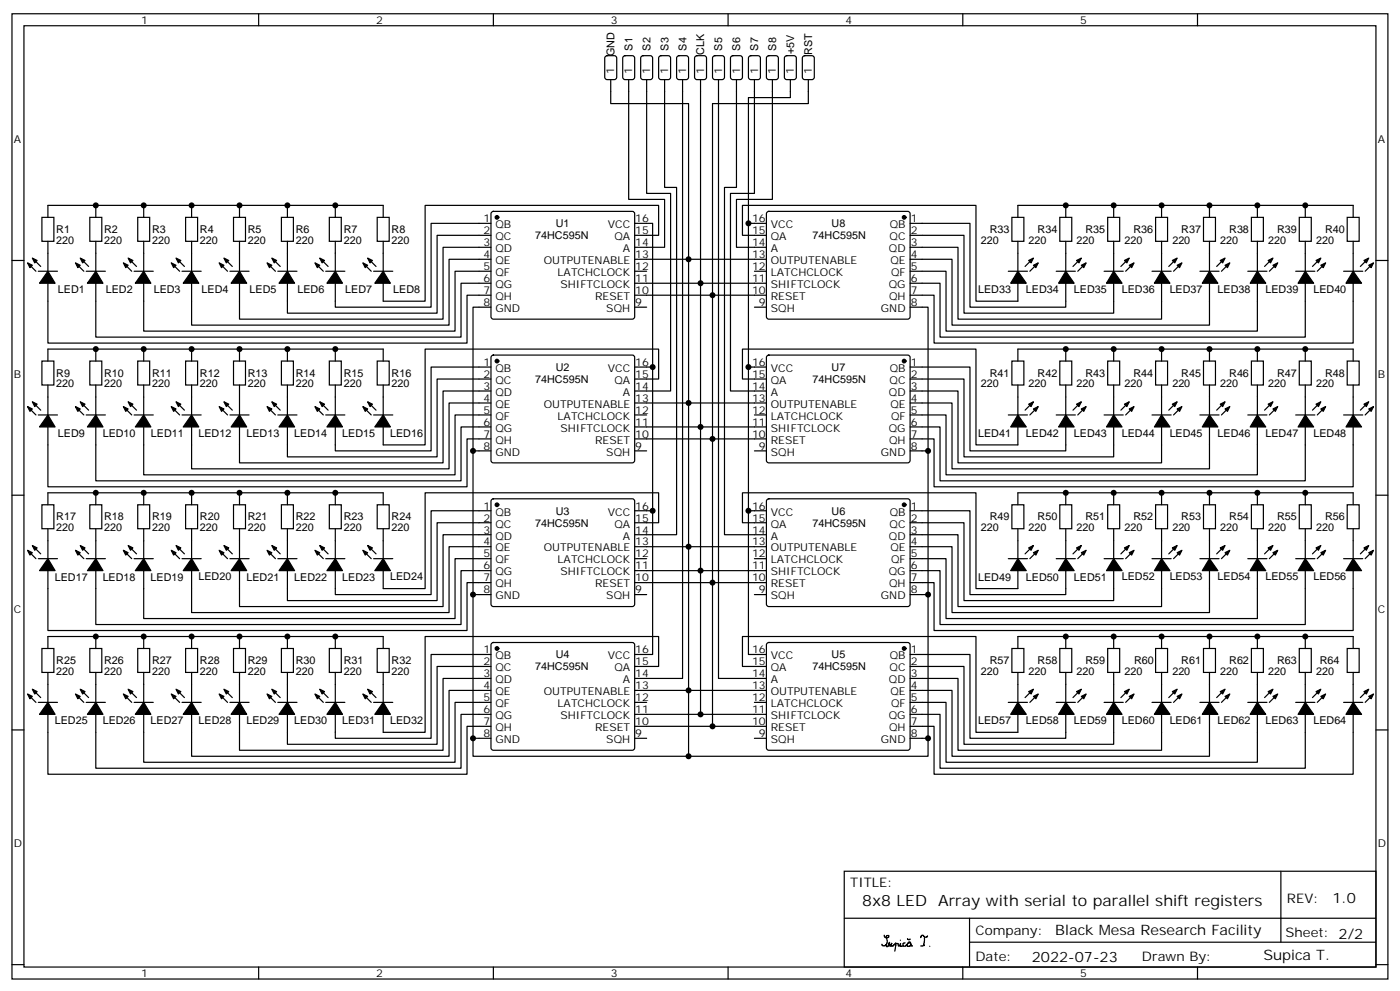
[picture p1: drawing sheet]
<svg xmlns="http://www.w3.org/2000/svg" width="412mm" height="292mm" viewBox="0 0 412 292" stroke-linecap="round" stroke-linejoin="round" font-family="sans-serif">
<g fill="none" stroke="#000" stroke-width=".35">
<path d="M3.5 4.1h405.4v284.3h-405.4zM7.1 7.6h398.2v277.3h-398.2zM76.2 4.1v3.5M145.3 4.1v3.5M178.4 16.6l.5-.2h2.1l.6 .4 .1 6-.5 .6-2.3 .1-.7-.5v-5.9zM183.7 16.6l.4-.2h2.2l.6 .4 .1 6-.5 .6-2.4 .1-.6-.5-.1-5.9zM189 16.6l.4-.2h2.2l.6 .4 .1 6-.5 .6-2.4 .1-.6-.5-.1-5.9zM194.3 16.6l.4-.2h2.1l.7 .4 .1 6-.5 .6-2.4 .1-.6-.5-.1-5.9zM199.6 16.6l.4-.2h2.1l.7 .4v6l-.4 .6-2.4 .1-.6-.5-.1-5.9zM204.8 16.6l.5-.2h2.1l.7 .4v6l-.4 .6-2.4 .1-.6-.5-.1-5.9zM210.1 16.6l.5-.2h2.1l.7 .4v6l-.4 .6-2.4 .1-.6-.5-.1-5.9zM214.5 4.1v3.5"/>
<path d="M215.4 16.6l.5-.2h2.1l.7 .4v6l-.4 .6-2.4 .1-.7-.5v-5.9zM220.7 16.6l.5-.2h2.1l.7 .4v6l-.4 .6-2.4 .1-.7-.5v-5.9zM226 16.6l.5-.2h2.1l.7 .4v6l-.5 .6-2.3 .1-.7-.5v-5.9zM231.3 16.6l.5-.2h2.1l.6 .4 .1 6-.5 .6-2.3 .1-.7-.5v-5.9zM236.6 16.6l.5-.2h2.1l.6 .4 .1 6-.5 .6-2.3 .1-.7-.5v-5.9zM283.6 4.1v3.5M352.8 4.1v3.5M179.9 23.5v7h22.9v192.3h-63.5v-5.3M185.2 23.5v35.2h10.6v14.1h-8.8M190.5 23.5v33.5h7.1v58.2h-10.6M195.8 23.5v31.7h3.5v102.3h-12.3M201.1 23.5v176.3h-14.1"/>
<path d="M206.4 23.5v186.9h-19.4M211.7 23.5v176.3h14.1M217 23.5v31.7h-3.6v102.3h12.4M222.2 23.5v33.5h-7v58.2h10.6M227.5 23.5v35.2h-10.5v14.1h8.8M232.8 23.5v5.3h-12.3v37M238.1 23.5v7h-28.2v183.5h15.9M3.5 76.7h3.6M12.3 64h3.6v7.1h-3.6zM14.1 64v-3.5h98.8v3.5M14.1 71.1v8.8M26.5 64h3.5v7.1h-3.5z"/>
<path d="M28.2 60.5v3.5M28.2 71.1v8.8M40.6 64h3.5v7.1h-3.5zM42.3 60.5v3.5M42.3 71.1v8.8M54.7 64h3.5v7.1h-3.5zM56.4 60.5v3.5M56.4 71.1v8.8M68.8 64h3.5v7.1h-3.5zM70.6 60.5v3.5M70.6 71.1v8.8M82.9 64h3.5v7.1h-3.5z"/>
<path d="M84.7 60.5v3.5M84.7 71.1v8.8M97 64h3.5v7.1h-3.5zM98.8 60.5v3.5M98.8 71.1v8.8M111.1 64h3.6v7.1h-3.6zM112.9 71.1v8.8M144.6 65.8h-17.6v24.7h-28.2v-7.1M144.6 69.3h-15.8v23h-44.1v-8.9M144.6 72.8h-14.1v21.2h-59.9v-10.6M144.6 76.4h-12.3v19.4h-75.9v-12.4M144.6 79.9h-10.5v17.6h-91.8v-14.1"/>
<path d="M144.9 62.5l.4-.2h41l.5 .2 .2 .5-.1 30.6-.6 .4-41.2-.1-.5-.6v-30.3zM187 69.3h7v-8.8h-68.8v28.2h-12.3v-5.3M187 65.8h5.3v127h-5.3M187 76.4h38.8M187 79.9h3.5M222.2 79.9h3.6M225.8 69.3h-7.1v-8.8h68.8v28.2h12.4v-5.3M225.8 65.8h-5.3v127h5.3M226 62.5l.5-.2h40.9l.5 .2 .2 .5-.1 30.6-.6 .4-41.2-.1-.4-.6v-30.3zM268.1 79.9h10.6v17.6h91.7v-14.1M268.1 76.4h12.4v19.4h75.8v-12.4M268.1 72.8h14.1v21.2h60v-10.6"/>
<path d="M268.1 69.3h15.9v23h44.1v-8.9M268.1 65.8h17.7v24.7h28.2v-7.1M298.1 64h3.5v7.1h-3.5zM299.9 64v-3.5h98.7v3.5M299.9 71.1v8.8M312.2 64h3.5v7.1h-3.5zM314 60.5v3.5M314 71.1v8.8M326.3 64h3.5v7.1h-3.5zM328.1 60.5v3.5M328.1 71.1v8.8M340.4 64h3.6v7.1h-3.6z"/>
<path d="M342.2 60.5v3.5M342.2 71.1v8.8M354.5 64h3.6v7.1h-3.6zM356.3 60.5v3.5M356.3 71.1v8.8M368.7 64h3.5v7.1h-3.5zM370.4 60.5v3.5M370.4 71.1v8.8M382.8 64h3.5v7.1h-3.5zM384.5 60.5v3.5M384.5 71.1v8.8M396.9 64h3.5v7.1h-3.5z"/>
<path d="M398.6 71.1v8.8M405.3 76.7h3.6M14.1 83.4v17.7h123.5v-14.1h7M28.2 83.4v15.9h107.6v-15.9h8.8M144.6 90.5h-5.3v127h5.3M187 83.4h38.8M187 87h38.8M187 90.5h3.5M222.2 90.5h3.6M268.1 83.4h8.8v15.9h107.6v-15.9M268.1 90.5h5.3v127h-5.3M398.6 83.4v17.7h-123.4v-14.1h-7.1"/>
<path d="M12.3 106.4h3.6v7h-3.6zM14.1 106.4v-3.6h98.8v3.6M14.1 113.4v8.8M26.5 106.4h3.5v7h-3.5zM28.2 102.8v3.6M28.2 113.4v8.8M40.6 106.4h3.5v7h-3.5zM42.3 102.8v3.6M42.3 113.4v8.8M54.7 106.4h3.5v7h-3.5zM56.4 102.8v3.6M56.4 113.4v8.8"/>
<path d="M68.8 106.4h3.5v7h-3.5zM70.6 102.8v3.6M70.6 113.4v8.8M82.9 106.4h3.5v7h-3.5zM84.7 102.8v3.6M84.7 113.4v8.8M97 106.4h3.5v7h-3.5zM98.8 102.8v3.6M98.8 113.4v8.8M111.1 106.4h3.6v7h-3.6zM112.9 113.4v8.8M144.6 108.1h-17.6v24.7h-28.2v-7"/>
<path d="M144.6 111.7h-15.8v22.9h-44.1v-8.8M144.6 115.2h-14.1v21.1h-59.9v-10.5M144.6 118.7h-12.3v19.4h-75.9v-12.3M144.9 104.8l.4-.2h41l.5 .2 .2 .5-.1 30.6-.6 .4h-41.2l-.5-.7v-30.3zM187 111.7h7v-8.9h-68.8v28.3h-12.3v-5.3M187 108.1h5.3M187 118.7h38.8M220.5 108.1h5.3M225.8 111.7h-7.1v-8.9h68.8v28.3h12.4v-5.3M226 104.8l.5-.2h40.9l.5 .2 .2 .5-.1 30.6-.6 .4h-41.2l-.4-.7v-30.3zM268.1 118.7h12.4v19.4h75.8v-12.3M268.1 115.2h14.1v21.1h60v-10.5"/>
<path d="M268.1 111.7h15.9v22.9h44.1v-8.8M268.1 108.1h17.7v24.7h28.2v-7M298.1 106.4h3.5v7h-3.5zM299.9 106.4v-3.6h98.7v3.6M299.9 113.4v8.8M312.2 106.4h3.5v7h-3.5zM314 102.8v3.6M314 113.4v8.8M326.3 106.4h3.5v7h-3.5zM328.1 102.8v3.6M328.1 113.4v8.8M340.4 106.4h3.6v7h-3.6z"/>
<path d="M342.2 102.8v3.6M342.2 113.4v8.8M354.5 106.4h3.6v7h-3.6zM356.3 102.8v3.6M356.3 113.4v8.8M368.7 106.4h3.5v7h-3.5zM370.4 102.8v3.6M370.4 113.4v8.8M382.8 106.4h3.5v7h-3.5zM384.5 102.8v3.6M384.5 113.4v8.8M396.9 106.4h3.5v7h-3.5z"/>
<path d="M398.6 113.4v8.8M14.1 125.8v17.6h123.5v-14.1h7M28.2 125.8v15.8h107.6v-15.8h8.8M139.3 132.8h5.3M144.6 122.2h-10.5v17.7h-91.8v-14.1M187 122.2h3.5M187 125.8h38.8M187 129.3h38.8M187 132.8h3.5M222.2 122.2h3.6M222.2 132.8h3.6M268.1 125.8h8.8v15.8h107.6v-15.8"/>
<path d="M268.1 122.2h10.6v17.7h91.7v-14.1M268.1 132.8h5.3M398.6 125.8v17.6h-123.4v-14.1h-7.1M3.5 145.9h3.6M12.3 148.7h3.6v7.1h-3.6zM14.1 148.7v-3.5h98.8v3.5M14.1 155.8v8.8M26.5 148.7h3.5v7.1h-3.5zM28.2 145.2v3.5M28.2 155.8v8.8M40.6 148.7h3.5v7.1h-3.5zM42.3 145.2v3.5"/>
<path d="M42.3 155.8v8.8M54.7 148.7h3.5v7.1h-3.5zM56.4 145.2v3.5M56.4 155.8v8.8M68.8 148.7h3.5v7.1h-3.5zM70.6 145.2v3.5M70.6 155.8v8.8M82.9 148.7h3.5v7.1h-3.5zM84.7 145.2v3.5M84.7 155.8v8.8M97 148.7h3.5v7.1h-3.5zM98.8 145.2v3.5"/>
<path d="M98.8 155.8v8.8M111.1 148.7h3.6v7.1h-3.6zM112.9 155.8v8.8M144.6 150.5h-17.6v24.7h-28.2v-7.1M144.6 154h-15.8v22.9h-44.1v-8.8M144.6 157.5h-14.1v21.2h-59.9v-10.6M144.9 147.1l.4-.2h41l.5 .2 .2 .5-.1 30.7-.6 .4-41.2-.1-.5-.6v-30.4zM187 154h7v-8.8h-68.8v28.2h-12.3v-5.3M187 150.5h5.3M220.5 150.5h5.3M225.8 154h-7.1v-8.8h68.8v28.2h12.4v-5.3M226 147.1l.5-.2h40.9l.5 .2 .2 .5-.1 30.7-.6 .4-41.2-.1-.4-.6v-30.4z"/>
<path d="M268.1 157.5h14.1v21.2h60v-10.6M268.1 154h15.9v22.9h44.1v-8.8M268.1 150.5h17.7v24.7h28.2v-7.1M298.1 148.7h3.5v7.1h-3.5zM299.9 148.7v-3.5h98.7v3.5M299.9 155.8v8.8M312.2 148.7h3.5v7.1h-3.5zM314 145.2v3.5M314 155.8v8.8M326.3 148.7h3.5v7.1h-3.5zM328.1 145.2v3.5M328.1 155.8v8.8"/>
<path d="M340.4 148.7h3.6v7.1h-3.6zM342.2 145.2v3.5M342.2 155.8v8.8M354.5 148.7h3.6v7.1h-3.6zM356.3 145.2v3.5M356.3 155.8v8.8M368.7 148.7h3.5v7.1h-3.5zM370.4 145.2v3.5M370.4 155.8v8.8M382.8 148.7h3.5v7.1h-3.5zM384.5 145.2v3.5M384.5 155.8v8.8"/>
<path d="M396.9 148.7h3.5v7.1h-3.5zM398.6 155.8v8.8M405.3 145.9h3.6M14.1 168.1v17.6h123.5v-14.1h7M28.2 168.1v15.9h107.6v-15.9h8.8M139.3 175.2h5.3M144.6 161h-12.3v19.4h-75.9v-12.3M144.6 164.6h-10.5v17.6h-91.8v-14.1M187 161h38.8M187 164.6h3.5M187 168.1h38.8M187 171.6h38.8"/>
<path d="M187 175.2h3.5M222.2 164.6h3.6M222.2 175.2h3.6M268.1 168.1h8.8v15.9h107.6v-15.9M268.1 164.6h10.6v17.6h91.7v-14.1M268.1 161h12.4v19.4h75.8v-12.3M268.1 175.2h5.3M398.6 168.1v17.6h-123.4v-14.1h-7.1M12.3 191h3.6v7.1h-3.6zM14.1 191v-3.5h98.8v3.5M14.1 198.1v8.8M26.5 191h3.5v7.1h-3.5z"/>
<path d="M28.2 187.5v3.5M28.2 198.1v8.8M40.6 191h3.5v7.1h-3.5zM42.3 187.5v3.5M42.3 198.1v8.8M54.7 191h3.5v7.1h-3.5zM56.4 187.5v3.5M56.4 198.1v8.8M68.8 191h3.5v7.1h-3.5zM70.6 187.5v3.5M70.6 198.1v8.8M82.9 191h3.5v7.1h-3.5z"/>
<path d="M84.7 187.5v3.5M84.7 198.1v8.8M97 191h3.5v7.1h-3.5zM98.8 187.5v3.5M98.8 198.1v8.8M111.1 191h3.6v7.1h-3.6zM112.9 198.1v8.8M144.6 192.8h-17.6v24.7h-28.2v-7.1M144.6 196.3h-15.8v23h-44.1v-8.9M144.6 199.8h-14.1v21.2h-59.9v-10.6M144.9 189.5l.4-.2h41l.5 .2 .2 .5-.1 30.6-.6 .4-41.2-.1-.5-.6v-30.3zM187 196.3h7v-8.8h-68.8v28.2h-12.3v-5.3"/>
<path d="M225.8 196.3h-7.1v-8.8h68.8v28.2h12.4v-5.3M226 189.5l.5-.2h40.9l.5 .2 .2 .5-.1 30.6-.6 .4-41.2-.1-.4-.6v-30.3zM268.1 199.8h14.1v21.2h60v-10.6M268.1 196.3h15.9v23h44.1v-8.9M268.1 192.8h17.7v24.7h28.2v-7.1M298.1 191h3.5v7.1h-3.5zM299.9 191v-3.5h98.7v3.5M299.9 198.1v8.8M312.2 191h3.5v7.1h-3.5zM314 187.5v3.5M314 198.1v8.8M326.3 191h3.5v7.1h-3.5z"/>
<path d="M328.1 187.5v3.5M328.1 198.1v8.8M340.4 191h3.6v7.1h-3.6zM342.2 187.5v3.5M342.2 198.1v8.8M354.5 191h3.6v7.1h-3.6zM356.3 187.5v3.5M356.3 198.1v8.8M368.7 191h3.5v7.1h-3.5zM370.4 187.5v3.5M370.4 198.1v8.8M382.8 191h3.5v7.1h-3.5z"/>
<path d="M384.5 187.5v3.5M384.5 198.1v8.8M396.9 191h3.5v7.1h-3.5zM398.6 198.1v8.8M3.5 215h3.6M14.1 210.4v17.7h123.5v-14.1h7M28.2 210.4v15.9h107.6v-15.9h8.8M144.6 203.4h-12.3v19.4h-75.9v-12.4M144.6 206.9h-10.5v17.6h-91.8v-14.1M187 203.4h38.8M187 206.9h3.5M187 214h22.9"/>
<path d="M187 217.5h3.5M206.4 210.4h19.4M222.2 206.9h3.6M222.2 217.5h3.6M268.1 210.4h8.8v15.9h107.6v-15.9M268.1 206.9h10.6v17.6h91.7v-14.1M268.1 203.4h12.4v19.4h75.8v-12.4M273.4 217.5v5.3h-70.6M398.6 210.4v17.7h-123.4v-14.1h-7.1M405.3 215h3.6M248.7 256.6h156.6v28.3h-156.6zM377.3 256.7v20.8"/>
<path d="M248.7 270.5h156.5M260.5 275.5l.1 .5 .4 .2h.5l.4-.2v-.4l-.8 .1 .3 1.4-.3 1.1-.9 .4-.4-.4M261 278.3l.1 .5 .4 .1 .5-1.3-.1 .9 .5 .1 .3-.7-.2 .8h.5l.9-.9-.3 2.4M263.8 278.1l.7-.2 .1 .7 .4 .1 .3-.8v.9l.5-.2M265.2 276.9v.1M266.7 277.7l-.7 .3v.7h.8l.6-.8M267.4 276.5l.1 .3h.5l.1-.2M268.1 277.5l-.5 .1-.3 .5 .2 .7h.5l.3-.3v-.6l-.3-.2M268.3 277.8l.1 .7 .4 .1M272.1 278.2l.2 .3M272.3 276.3l-.2 2.2-.8 .1M273.2 275.7l-.2 .4h-.5l-.6-.6h-.3l-.3 .7"/>
<path d="M273.9 278.7v.1M285.6 277.5h119.6M285.6 270.5v14.1M3.5 284.2h3.6M76.2 284.9v3.5M145.3 284.9v3.5M214.5 284.9v3.5M283.6 284.9v3.5M352.8 284.9v3.5M405.3 284.2h3.6"/>
</g>
<g fill="#000" stroke="#000" stroke-width=".35">
<path d="M8.1 77.4l1.4 .7-.7 .7zM9.5 76l1.4 .7-.7 .7zM9.2 78.5l1.4 1.4zM11.3 79.9h5.6zM10.6 77.1l1.4 1.4zM22.2 77.4l1.4 .7-.7 .7zM23.6 76l1.4 .7-.7 .7zM23.3 78.5l1.4 1.4zM25.4 79.9h5.6zM24.7 77.1l1.4 1.4zM36.3 77.4l1.4 .7-.7 .7zM37.7 76l1.5 .7-.7 .7z"/>
<path d="M37.4 78.5l1.4 1.4zM39.5 79.9h5.7zM38.8 77.1l1.4 1.4zM50.4 77.4l1.5 .7-.7 .7zM51.9 76l1.4 .7-.7 .7zM51.5 78.5l1.4 1.4zM53.6 79.9h5.7zM52.9 77.1l1.4 1.4zM64.6 77.4l1.4 .7-.7 .7zM66 76l1.4 .7-.7 .7zM65.6 78.5l1.4 1.4zM67.7 79.9h5.7z"/>
<path d="M67 77.1l1.4 1.4zM78.7 77.4l1.4 .7-.7 .7zM80.1 76l1.4 .7-.7 .7zM79.7 78.5l1.4 1.4zM81.8 79.9h5.7zM81.1 77.1l1.4 1.4zM92.8 77.4l1.4 .7-.7 .7zM94.2 76l1.4 .7-.7 .7zM93.8 78.5l1.4 1.4zM96 79.9h5.6zM95.2 77.1l1.5 1.4zM106.9 77.4l1.4 .7-.7 .7z"/>
<path d="M108.3 76l1.4 .7-.7 .7zM107.9 78.5l1.5 1.4zM110.1 79.9h5.6zM109.4 77.1l1.4 1.4zM302 78.5l1.4-1.4zM297 79.9h5.7zM303.4 79.9l1.4-1.4zM303 76.7l1.4-.7-.7 1.4zM304.4 78.1l1.5-.7-.7 1.4zM316.1 78.5l1.4-1.4zM311.1 79.9h5.7zM317.5 79.9l1.4-1.4z"/>
<path d="M317.1 76.7l1.5-.7-.7 1.4zM318.6 78.1l1.4-.7-.7 1.4zM330.2 78.5l1.4-1.4zM325.3 79.9h5.6zM333 78.5l-1.4 1.4zM331.3 76.7l1.4-.7-.7 1.4zM332.7 78.1l1.4-.7-.7 1.4zM344.3 78.5l1.4-1.4zM339.4 79.9h5.6zM345.7 79.9l1.4-1.4zM345.4 76.7l1.4-.7-.7 1.4zM346.8 78.1l1.4-.7-.7 1.4z"/>
<path d="M358.4 78.5l1.4-1.4zM353.5 79.9h5.6zM359.8 79.9l1.4-1.4zM359.5 76.7l1.4-.7-.7 1.4zM360.9 78.1l1.4-.7-.7 1.4zM372.5 78.5l1.4-1.4zM367.6 79.9h5.6zM373.9 79.9l1.5-1.4zM373.6 76.7l1.4-.7-.7 1.4zM375 78.1l1.4-.7-.7 1.4zM386.6 78.5l1.5-1.4zM381.7 79.9h5.6z"/>
<path d="M389.5 78.5l-1.4 1.4zM387.7 76.7l1.4-.7-.7 1.4zM389.1 78.1l1.4-.7-.7 1.4zM400.8 78.5l1.4-1.4zM395.8 79.9h5.7zM403.6 78.5l-1.4 1.4zM401.8 76.7l1.4-.7-.7 1.4zM403.2 78.1l1.4-.7-.7 1.4zM14.1 79.9l2.1 3.5h-4.6zM28.2 79.9l2.1 3.5h-4.5zM42.3 79.9l2.1 3.5h-4.5zM56.4 79.9l2.2 3.5h-4.6z"/>
<path d="M70.6 79.9l2.1 3.5h-4.6zM84.7 79.9l2.1 3.5h-4.6zM98.8 79.9l2.1 3.5h-4.6zM112.9 79.9l2.1 3.5h-4.6zM299.9 79.9l2.4 3.5h-4.6zM314 79.9l2.4 3.5h-4.5zM328.1 79.9l2.5 3.5h-4.6zM342.2 79.9l2.5 3.5h-4.6zM356.3 79.9l2.5 3.5h-4.6zM370.4 79.9l2.5 3.5h-4.6zM384.5 79.9l2.5 3.5h-4.6zM398.6 79.9l2.5 3.5h-4.6z"/>
<path d="M8.1 119.8l1.4 .7-.7 .7zM9.5 118.4l1.4 .7-.7 .7zM22.2 119.8l1.4 .7-.7 .7zM23.6 118.4l1.4 .7-.7 .7zM36.3 119.8l1.4 .7-.7 .7zM37.7 118.4l1.5 .7-.7 .7zM50.4 119.8l1.5 .7-.7 .7zM51.9 118.4l1.4 .7-.7 .7zM64.6 119.8l1.4 .7-.7 .7zM66 118.4l1.4 .7-.7 .7zM78.7 119.8l1.4 .7-.7 .7zM80.1 118.4l1.4 .7-.7 .7z"/>
<path d="M92.8 119.8l1.4 .7-.7 .7zM94.2 118.4l1.4 .7-.7 .7zM106.9 119.8l1.4 .7-.7 .7zM108.3 118.4l1.4 .7-.7 .7zM303 119.1l1.4-.7-.7 1.4zM304.4 120.5l1.5-.7-.7 1.4zM317.1 119.1l1.5-.7-.7 1.4zM318.6 120.5l1.4-.7-.7 1.4zM331.3 119.1l1.4-.7-.7 1.4zM332.7 120.5l1.4-.7-.7 1.4zM345.4 119.1l1.4-.7-.7 1.4zM346.8 120.5l1.4-.7-.7 1.4z"/>
<path d="M359.5 119.1l1.4-.7-.7 1.4zM360.9 120.5l1.4-.7-.7 1.4zM373.6 119.1l1.4-.7-.7 1.4zM375 120.5l1.4-.7-.7 1.4zM387.7 119.1l1.4-.7-.7 1.4zM389.1 120.5l1.4-.7-.7 1.4zM401.8 119.1l1.4-.7-.7 1.4zM403.2 120.5l1.4-.7-.7 1.4zM9.2 120.8l1.4 1.4zM11.3 122.2h5.6zM10.6 119.4l1.4 1.4zM14.1 122.2l2.1 3.6h-4.6z"/>
<path d="M23.3 120.8l1.4 1.4zM25.4 122.2h5.6zM24.7 119.4l1.4 1.4zM28.2 122.2l2.1 3.6h-4.5zM37.4 120.8l1.4 1.4zM39.5 122.2h5.7zM38.8 119.4l1.4 1.4zM42.3 122.2l2.1 3.6h-4.5zM51.5 120.8l1.4 1.4zM53.6 122.2h5.7zM52.9 119.4l1.4 1.4zM56.4 122.2l2.2 3.6h-4.6z"/>
<path d="M65.6 120.8l1.4 1.4zM67.7 122.2h5.7zM67 119.4l1.4 1.4zM70.6 122.2l2.1 3.6h-4.6zM79.7 120.8l1.4 1.4zM81.8 122.2h5.7zM81.1 119.4l1.4 1.4zM84.7 122.2l2.1 3.6h-4.6zM93.8 120.8l1.4 1.4zM96 122.2h5.6zM95.2 119.4l1.5 1.4zM98.8 122.2l2.1 3.6h-4.6z"/>
<path d="M107.9 120.8l1.5 1.4zM110.1 122.2h5.6zM109.4 119.4l1.4 1.4zM112.9 122.2l2.1 3.6h-4.6zM299.9 122.2l2.4 3.6h-4.6zM303.4 119.4l-1.4 1.4zM297 122.2h5.7zM303.4 122.2l1.4-1.4zM314 122.2l2.4 3.6h-4.5zM317.5 119.4l-1.4 1.4zM311.1 122.2h5.7zM317.5 122.2l1.4-1.4z"/>
<path d="M328.1 122.2l2.5 3.6h-4.6zM330.2 120.8l1.4-1.4zM325.3 122.2h5.6zM331.6 122.2l1.4-1.4zM342.2 122.2l2.5 3.6h-4.6zM344.3 120.8l1.4-1.4zM339.4 122.2h5.6zM345.7 122.2l1.4-1.4zM356.3 122.2l2.5 3.6h-4.6zM359.8 119.4l-1.4 1.4zM353.5 122.2h5.6zM359.8 122.2l1.4-1.4z"/>
<path d="M370.4 122.2l2.5 3.6h-4.6zM373.9 119.4l-1.4 1.4zM367.6 122.2h5.6zM373.9 122.2l1.5-1.4zM384.5 122.2l2.5 3.6h-4.6zM386.6 120.8l1.5-1.4zM381.7 122.2h5.6zM388.1 122.2l1.4-1.4zM398.6 122.2l2.5 3.6h-4.6zM400.8 120.8l1.4-1.4zM395.8 122.2h5.7zM402.2 122.2l1.4-1.4z"/>
<path d="M8.1 162.1l1.4 .7-.7 .7zM9.5 160.7l1.4 .7-.7 .7zM9.2 163.2l1.4 1.4zM11.3 164.6h5.6zM10.6 161.7l1.4 1.5zM14.1 164.6l2.1 3.5h-4.6zM22.2 162.1l1.4 .7-.7 .7zM23.6 160.7l1.4 .7-.7 .7zM23.3 163.2l1.4 1.4zM25.4 164.6h5.6zM24.7 161.7l1.4 1.5zM28.2 164.6l2.1 3.5h-4.5z"/>
<path d="M36.3 162.1l1.4 .7-.7 .7zM37.7 160.7l1.5 .7-.7 .7zM37.4 163.2l1.4 1.4zM39.5 164.6h5.7zM38.8 161.7l1.4 1.5zM42.3 164.6l2.1 3.5h-4.5zM50.4 162.1l1.5 .7-.7 .7zM51.9 160.7l1.4 .7-.7 .7zM51.5 163.2l1.4 1.4zM53.6 164.6h5.7zM52.9 161.7l1.4 1.5zM56.4 164.6l2.2 3.5h-4.6z"/>
<path d="M64.6 162.1l1.4 .7-.7 .7zM66 160.7l1.4 .7-.7 .7zM65.6 163.2l1.4 1.4zM67.7 164.6h5.7zM67 161.7l1.4 1.5zM70.6 164.6l2.1 3.5h-4.6zM78.7 162.1l1.4 .7-.7 .7zM80.1 160.7l1.4 .7-.7 .7zM79.7 163.2l1.4 1.4zM81.8 164.6h5.7zM81.1 161.7l1.4 1.5zM84.7 164.6l2.1 3.5h-4.6z"/>
<path d="M92.8 162.1l1.4 .7-.7 .7zM94.2 160.7l1.4 .7-.7 .7zM93.8 163.2l1.4 1.4zM96 164.6h5.6zM95.2 161.7l1.5 1.5zM98.8 164.6l2.1 3.5h-4.6zM106.9 162.1l1.4 .7-.7 .7zM108.3 160.7l1.4 .7-.7 .7zM107.9 163.2l1.5 1.4zM110.1 164.6h5.6zM109.4 161.7l1.4 1.5zM112.9 164.6l2.1 3.5h-4.6z"/>
<path d="M299.9 164.6l2.4 3.5h-4.6zM302 163.2l1.4-1.5zM297 164.6h5.7zM304.8 163.2l-1.4 1.4zM303 161.4l1.4-.7-.7 1.4zM304.4 162.8l1.5-.7-.7 1.4zM314 164.6l2.4 3.5h-4.5zM316.1 163.2l1.4-1.5zM311.1 164.6h5.7zM317.5 164.6l1.4-1.4zM317.1 161.4l1.5-.7-.7 1.4zM318.6 162.8l1.4-.7-.7 1.4z"/>
<path d="M328.1 164.6l2.5 3.5h-4.6zM330.2 163.2l1.4-1.5zM325.3 164.6h5.6zM331.6 164.6l1.4-1.4zM331.3 161.4l1.4-.7-.7 1.4zM332.7 162.8l1.4-.7-.7 1.4zM342.2 164.6l2.5 3.5h-4.6zM344.3 163.2l1.4-1.5zM339.4 164.6h5.6zM345.7 164.6l1.4-1.4zM345.4 161.4l1.4-.7-.7 1.4zM346.8 162.8l1.4-.7-.7 1.4z"/>
<path d="M356.3 164.6l2.5 3.5h-4.6zM358.4 163.2l1.4-1.5zM353.5 164.6h5.6zM361.2 163.2l-1.4 1.4zM359.5 161.4l1.4-.7-.7 1.4zM360.9 162.8l1.4-.7-.7 1.4zM370.4 164.6l2.5 3.5h-4.6zM372.5 163.2l1.4-1.5zM367.6 164.6h5.6zM375.4 163.2l-1.5 1.4zM373.6 161.4l1.4-.7-.7 1.4zM375 162.8l1.4-.7-.7 1.4z"/>
<path d="M384.5 164.6l2.5 3.5h-4.6zM386.6 163.2l1.5-1.5zM381.7 164.6h5.6zM388.1 164.6l1.4-1.4zM387.7 161.4l1.4-.7-.7 1.4zM389.1 162.8l1.4-.7-.7 1.4zM398.6 164.6l2.5 3.5h-4.6zM400.8 163.2l1.4-1.5zM395.8 164.6h5.7zM402.2 164.6l1.4-1.4zM401.8 161.4l1.4-.7-.7 1.4zM403.2 162.8l1.4-.7-.7 1.4z"/>
<path d="M8.1 204.4l1.4 .7-.7 .7zM9.5 203l1.4 .7-.7 .7zM9.2 205.5l1.4 1.4zM11.3 206.9h5.6zM10.6 204.1l1.4 1.4zM14.1 206.9l2.1 3.5h-4.6zM22.2 204.4l1.4 .7-.7 .7zM23.6 203l1.4 .7-.7 .7zM23.3 205.5l1.4 1.4zM25.4 206.9h5.6zM24.7 204.1l1.4 1.4zM28.2 206.9l2.1 3.5h-4.5z"/>
<path d="M36.3 204.4l1.4 .7-.7 .7zM37.7 203l1.5 .7-.7 .7zM37.4 205.5l1.4 1.4zM39.5 206.9h5.7zM38.8 204.1l1.4 1.4zM42.3 206.9l2.1 3.5h-4.5zM50.4 204.4l1.5 .7-.7 .7zM51.9 203l1.4 .7-.7 .7zM51.5 205.5l1.4 1.4zM53.6 206.9h5.7zM52.9 204.1l1.4 1.4zM56.4 206.9l2.2 3.5h-4.6z"/>
<path d="M64.6 204.4l1.4 .7-.7 .7zM66 203l1.4 .7-.7 .7zM65.6 205.5l1.4 1.4zM67.7 206.9h5.7zM67 204.1l1.4 1.4zM70.6 206.9l2.1 3.5h-4.6zM78.7 204.4l1.4 .7-.7 .7zM80.1 203l1.4 .7-.7 .7zM79.7 205.5l1.4 1.4zM81.8 206.9h5.7zM81.1 204.1l1.4 1.4zM84.7 206.9l2.1 3.5h-4.6z"/>
<path d="M92.8 204.4l1.4 .7-.7 .7zM94.2 203l1.4 .7-.7 .7zM93.8 205.5l1.4 1.4zM96 206.9h5.6zM95.2 204.1l1.5 1.4zM98.8 206.9l2.1 3.5h-4.6zM106.9 204.4l1.4 .7-.7 .7zM108.3 203l1.4 .7-.7 .7zM107.9 205.5l1.5 1.4zM110.1 206.9h5.6zM109.4 204.1l1.4 1.4zM112.9 206.9l2.1 3.5h-4.6z"/>
<path d="M299.9 206.9l2.4 3.5h-4.6zM302 205.5l1.4-1.4zM297 206.9h5.7zM303.4 206.9l1.4-1.4zM303 203.7l1.4-.7-.7 1.4zM304.4 205.1l1.5-.7-.7 1.4zM314 206.9l2.4 3.5h-4.5zM316.1 205.5l1.4-1.4zM311.1 206.9h5.7zM317.5 206.9l1.4-1.4zM317.1 203.7l1.5-.7-.7 1.4zM318.6 205.1l1.4-.7-.7 1.4z"/>
<path d="M328.1 206.9l2.5 3.5h-4.6zM330.2 205.5l1.4-1.4zM325.3 206.9h5.6zM331.6 206.9l1.4-1.4zM331.3 203.7l1.4-.7-.7 1.4zM332.7 205.1l1.4-.7-.7 1.4zM342.2 206.9l2.5 3.5h-4.6zM344.3 205.5l1.4-1.4zM339.4 206.9h5.6zM345.7 206.9l1.4-1.4zM345.4 203.7l1.4-.7-.7 1.4zM346.8 205.1l1.4-.7-.7 1.4z"/>
<path d="M356.3 206.9l2.5 3.5h-4.6zM358.4 205.5l1.4-1.4zM353.5 206.9h5.6zM359.8 206.9l1.4-1.4zM359.5 203.7l1.4-.7-.7 1.4zM360.9 205.1l1.4-.7-.7 1.4zM370.4 206.9l2.5 3.5h-4.6zM372.5 205.5l1.4-1.4zM367.6 206.9h5.6zM373.9 206.9l1.5-1.4zM373.6 203.7l1.4-.7-.7 1.4zM375 205.1l1.4-.7-.7 1.4z"/>
<path d="M384.5 206.9l2.5 3.5h-4.6zM386.6 205.5l1.5-1.4zM381.7 206.9h5.6zM388.1 206.9l1.4-1.4zM387.7 203.7l1.4-.7-.7 1.4zM389.1 205.1l1.4-.7-.7 1.4zM398.6 206.9l2.5 3.5h-4.6zM400.8 205.5l1.4-1.4zM395.8 206.9h5.7zM402.2 206.9l1.4-1.4zM401.8 203.7l1.4-.7-.7 1.4zM403.2 205.1l1.4-.7-.7 1.4z"/>
<circle cx="146.4" cy="64" r=".53"/>
<circle cx="266.3" cy="64" r=".53"/>
<circle cx="146.4" cy="106.4" r=".53"/>
<circle cx="266.3" cy="106.4" r=".53"/>
<circle cx="146.4" cy="148.7" r=".53"/>
<circle cx="266.3" cy="148.7" r=".53"/>
<circle cx="146.4" cy="191" r=".53"/>
<circle cx="266.3" cy="191" r=".53"/>
</g>
<g fill="#000">
<circle cx="28.2" cy="60.5" r=".88"/>
<circle cx="42.3" cy="60.5" r=".88"/>
<circle cx="56.4" cy="60.5" r=".88"/>
<circle cx="70.6" cy="60.5" r=".88"/>
<circle cx="84.7" cy="60.5" r=".88"/>
<circle cx="98.8" cy="60.5" r=".88"/>
<circle cx="202.8" cy="76.4" r=".88"/>
<circle cx="220.5" cy="65.8" r=".88"/>
<circle cx="314" cy="60.5" r=".88"/>
<circle cx="328.1" cy="60.5" r=".88"/>
<circle cx="342.2" cy="60.5" r=".88"/>
<circle cx="356.3" cy="60.5" r=".88"/>
<circle cx="370.4" cy="60.5" r=".88"/>
<circle cx="384.5" cy="60.5" r=".88"/>
<circle cx="206.4" cy="83.4" r=".88"/>
<circle cx="209.9" cy="87" r=".88"/>
<circle cx="28.2" cy="102.8" r=".88"/>
<circle cx="42.3" cy="102.8" r=".88"/>
<circle cx="56.4" cy="102.8" r=".88"/>
<circle cx="70.6" cy="102.8" r=".88"/>
<circle cx="84.7" cy="102.8" r=".88"/>
<circle cx="98.8" cy="102.8" r=".88"/>
<circle cx="192.3" cy="108.1" r=".88"/>
<circle cx="202.8" cy="118.7" r=".88"/>
<circle cx="220.5" cy="108.1" r=".88"/>
<circle cx="314" cy="102.8" r=".88"/>
<circle cx="328.1" cy="102.8" r=".88"/>
<circle cx="342.2" cy="102.8" r=".88"/>
<circle cx="356.3" cy="102.8" r=".88"/>
<circle cx="370.4" cy="102.8" r=".88"/>
<circle cx="384.5" cy="102.8" r=".88"/>
<circle cx="139.3" cy="132.8" r=".88"/>
<circle cx="206.4" cy="125.8" r=".88"/>
<circle cx="209.9" cy="129.3" r=".88"/>
<circle cx="273.4" cy="132.8" r=".88"/>
<circle cx="28.2" cy="145.2" r=".88"/>
<circle cx="42.3" cy="145.2" r=".88"/>
<circle cx="56.4" cy="145.2" r=".88"/>
<circle cx="70.6" cy="145.2" r=".88"/>
<circle cx="84.7" cy="145.2" r=".88"/>
<circle cx="98.8" cy="145.2" r=".88"/>
<circle cx="192.3" cy="150.5" r=".88"/>
<circle cx="220.5" cy="150.5" r=".88"/>
<circle cx="314" cy="145.2" r=".88"/>
<circle cx="328.1" cy="145.2" r=".88"/>
<circle cx="342.2" cy="145.2" r=".88"/>
<circle cx="356.3" cy="145.2" r=".88"/>
<circle cx="370.4" cy="145.2" r=".88"/>
<circle cx="384.5" cy="145.2" r=".88"/>
<circle cx="139.3" cy="175.2" r=".88"/>
<circle cx="202.8" cy="161" r=".88"/>
<circle cx="206.4" cy="168.1" r=".88"/>
<circle cx="209.9" cy="171.6" r=".88"/>
<circle cx="273.4" cy="175.2" r=".88"/>
<circle cx="28.2" cy="187.5" r=".88"/>
<circle cx="42.3" cy="187.5" r=".88"/>
<circle cx="56.4" cy="187.5" r=".88"/>
<circle cx="70.6" cy="187.5" r=".88"/>
<circle cx="84.7" cy="187.5" r=".88"/>
<circle cx="98.8" cy="187.5" r=".88"/>
<circle cx="314" cy="187.5" r=".88"/>
<circle cx="328.1" cy="187.5" r=".88"/>
<circle cx="342.2" cy="187.5" r=".88"/>
<circle cx="356.3" cy="187.5" r=".88"/>
<circle cx="370.4" cy="187.5" r=".88"/>
<circle cx="384.5" cy="187.5" r=".88"/>
<circle cx="139.3" cy="217.5" r=".88"/>
<circle cx="202.8" cy="203.4" r=".88"/>
<circle cx="206.4" cy="210.4" r=".88"/>
<circle cx="209.9" cy="214" r=".88"/>
<circle cx="273.4" cy="217.5" r=".88"/>
<circle cx="202.8" cy="222.8" r=".88"/>
</g>
<g font-size="4.6">
<text x="254" y="266.9">8x8 LED</text>
<text x="276.3" y="266.9">Array with serial to parallel shift registers</text>
</g>
<g font-size="4.2">
<text x="392.5" y="265.9">1.0</text>
<text x="310.9" y="275.5">Black Mesa Research Facility</text>
<text x="304" y="283.3">2022-07-23</text>
<text x="372.2" y="282.8">Supica T.</text>
</g>
<g font-size="3.9">
<text x="250.5" y="261.2">TITLE:</text>
<text x="379.1" y="265.9">REV:</text>
<text x="287.4" y="275.4">Company:</text>
<text x="378.7" y="276">Sheet: 2/2</text>
<text x="287.4" y="283.1">Date:</text>
<text x="336.4" y="283.2">Drawn By:</text>
</g>
<g font-size="3.2">
<text x="41.6" y="7.1">1</text>
<text x="110.8" y="7.1">2</text>
<text x="179.9" y="7.1">3</text>
<text x="249.1" y="7.1">4</text>
<text x="318.2" y="7.1">5</text>
<text x="181.1" y="16.6" transform="rotate(-90 181.1 16.6)">GND</text>
<text x="186.3" y="14.9" transform="rotate(-90 186.3 14.9)">S1</text>
<text x="191.6" y="14.9" transform="rotate(-90 191.6 14.9)">S2</text>
<text x="196.9" y="14.9" transform="rotate(-90 196.9 14.9)">S3</text>
<text x="202.2" y="14.9" transform="rotate(-90 202.2 14.9)">S4</text>
<text x="207.5" y="16.1" transform="rotate(-90 207.5 16.1)">CLK</text>
<text x="212.8" y="14.9" transform="rotate(-90 212.8 14.9)">S5</text>
<text x="218.1" y="14.9" transform="rotate(-90 218.1 14.9)">S6</text>
<text x="223.4" y="14.9" transform="rotate(-90 223.4 14.9)">S7</text>
<text x="228.7" y="14.9" transform="rotate(-90 228.7 14.9)">S8</text>
<text x="234" y="16" transform="rotate(-90 234 16)">+5V</text>
<text x="239.3" y="16.2" transform="rotate(-90 239.3 16.2)">RST</text>
<text x="181" y="21.7" transform="rotate(-90 181 21.7)">1</text>
<text x="186.3" y="21.7" transform="rotate(-90 186.3 21.7)">1</text>
<text x="191.6" y="21.7" transform="rotate(-90 191.6 21.7)">1</text>
<text x="196.8" y="21.7" transform="rotate(-90 196.8 21.7)">1</text>
<text x="202.1" y="21.7" transform="rotate(-90 202.1 21.7)">1</text>
<text x="207.4" y="21.7" transform="rotate(-90 207.4 21.7)">1</text>
<text x="212.7" y="21.7" transform="rotate(-90 212.7 21.7)">1</text>
<text x="218" y="21.7" transform="rotate(-90 218 21.7)">1</text>
<text x="223.3" y="21.7" transform="rotate(-90 223.3 21.7)">1</text>
<text x="228.6" y="21.7" transform="rotate(-90 228.6 21.7)">1</text>
<text x="233.9" y="21.7" transform="rotate(-90 233.9 21.7)">1</text>
<text x="239.2" y="21.7" transform="rotate(-90 239.2 21.7)">1</text>
<text x="4.1" y="42.2">A</text>
<text x="405.9" y="42.2">A</text>
<text x="142.4" y="65.4">1</text>
<text x="187.1" y="65.4">16</text>
<text x="221.6" y="65.4">16</text>
<text x="268.3" y="65.4">1</text>
<text x="16.6" y="71.8">220</text>
<text x="16.6" y="68.6">R1</text>
<text x="30.7" y="71.8">220</text>
<text x="30.7" y="68.6">R2</text>
<text x="44.8" y="71.8">220</text>
<text x="44.8" y="68.6">R3</text>
<text x="58.9" y="71.8">220</text>
<text x="58.9" y="68.6">R4</text>
<text x="73" y="71.8">220</text>
<text x="73" y="68.6">R5</text>
<text x="87.1" y="71.8">220</text>
<text x="87.1" y="68.6">R6</text>
<text x="101.2" y="71.8">220</text>
<text x="101.2" y="68.6">R7</text>
<text x="115.4" y="71.8">220</text>
<text x="115.4" y="68.6">R8</text>
<text x="142.4" y="69">2</text>
<text x="145.9" y="67.2">QB</text>
<text x="145.9" y="70.7">QC</text>
<text x="157.7" y="70.5">74HC595N</text>
<text x="163.7" y="67">U1</text>
<text x="179.1" y="67.2">VCC</text>
<text x="181" y="70.7">QA</text>
<text x="187.1" y="69">15</text>
<text x="221.6" y="69">15</text>
<text x="227.1" y="70.7">QA</text>
<text x="227.1" y="67.2">VCC</text>
<text x="239.4" y="70.5">74HC595N</text>
<text x="245" y="67">U8</text>
<text x="262.1" y="70.7">QC</text>
<text x="262.1" y="67.2">QB</text>
<text x="268.3" y="69">2</text>
<text x="288.9" y="71.8">220</text>
<text x="291.6" y="68.6">R33</text>
<text x="303" y="71.8">220</text>
<text x="305.7" y="68.6">R34</text>
<text x="317.1" y="71.8">220</text>
<text x="319.8" y="68.6">R35</text>
<text x="331.3" y="71.8">220</text>
<text x="333.9" y="68.6">R36</text>
<text x="345.4" y="71.8">220</text>
<text x="348" y="68.6">R37</text>
<text x="359.5" y="71.8">220</text>
<text x="362.1" y="68.6">R38</text>
<text x="373.6" y="71.8">220</text>
<text x="376.2" y="68.6">R39</text>
<text x="387.7" y="71.8">220</text>
<text x="390.3" y="68.6">R40</text>
<text x="142.4" y="72.5">3</text>
<text x="142.4" y="76">4</text>
<text x="145.9" y="74.3">QD</text>
<text x="145.9" y="77.8">QE</text>
<text x="160.2" y="77.8">OUTPUTENABLE</text>
<text x="183.5" y="74.3">A</text>
<text x="187.1" y="76">13</text>
<text x="187.1" y="72.5">14</text>
<text x="221.6" y="76">13</text>
<text x="221.6" y="72.5">14</text>
<text x="227.1" y="77.8">OUTPUTENABLE</text>
<text x="227.1" y="74.3">A</text>
<text x="261.9" y="74.3">QD</text>
<text x="262.3" y="77.8">QE</text>
<text x="268.3" y="72.5">3</text>
<text x="268.3" y="76">4</text>
<text x="142.4" y="79.6">5</text>
<text x="142.4" y="83.1">6</text>
<text x="145.9" y="81.3">QF</text>
<text x="164.3" y="81.3">LATCHCLOCK</text>
<text x="187.1" y="83.1">11</text>
<text x="187.1" y="79.6">12</text>
<text x="221.6" y="83.1">11</text>
<text x="221.6" y="79.6">12</text>
<text x="227.1" y="81.3">LATCHCLOCK</text>
<text x="262.5" y="81.3">QF</text>
<text x="268.3" y="79.6">5</text>
<text x="268.3" y="83.1">6</text>
<text x="17.1" y="86.3">LED1</text>
<text x="31.2" y="86.3">LED2</text>
<text x="45.3" y="86.3">LED3</text>
<text x="59.4" y="86.3">LED4</text>
<text x="73.5" y="86.3">LED5</text>
<text x="87.6" y="86.4">LED6</text>
<text x="101.7" y="86.4">LED7</text>
<text x="115.8" y="86.4">LED8</text>
<text x="142.4" y="86.6">7</text>
<text x="145.9" y="84.8">QG</text>
<text x="145.9" y="88.4">QH</text>
<text x="165.1" y="84.8">SHIFTCLOCK</text>
<text x="175.3" y="88.4">RESET</text>
<text x="187.1" y="86.6">10</text>
<text x="221.6" y="86.6">10</text>
<text x="227.1" y="88.4">RESET</text>
<text x="227.1" y="84.8">SHIFTCLOCK</text>
<text x="261.8" y="84.8">QG</text>
<text x="261.9" y="88.4">QH</text>
<text x="268.3" y="86.6">7</text>
<text x="288.1" y="86.3">LED33</text>
<text x="302.2" y="86.3">LED34</text>
<text x="316.4" y="86.3">LED35</text>
<text x="330.5" y="86.3">LED36</text>
<text x="344.6" y="86.3">LED37</text>
<text x="358.7" y="86.4">LED38</text>
<text x="372.8" y="86.4">LED39</text>
<text x="386.9" y="86.4">LED40</text>
<text x="142.4" y="90.1">8</text>
<text x="145.9" y="91.9">GND</text>
<text x="178.6" y="91.9">SQH</text>
<text x="187.1" y="90.1">9</text>
<text x="223.6" y="90.1">9</text>
<text x="227.1" y="91.9">SQH</text>
<text x="259.5" y="91.9">GND</text>
<text x="268.3" y="90.1">8</text>
<text x="142.4" y="107.8">1</text>
<text x="187.1" y="107.8">16</text>
<text x="221.6" y="107.8">16</text>
<text x="268.3" y="107.8">1</text>
<text x="4.1" y="111.3">B</text>
<text x="16.6" y="110.9">R9</text>
<text x="30.7" y="110.9">R10</text>
<text x="44.8" y="111">R11</text>
<text x="58.9" y="110.9">R12</text>
<text x="73" y="110.9">R13</text>
<text x="87.1" y="110.9">R14</text>
<text x="101.2" y="110.9">R15</text>
<text x="115.4" y="110.9">R16</text>
<text x="142.4" y="111.3">2</text>
<text x="145.9" y="109.5">QB</text>
<text x="145.9" y="113.1">QC</text>
<text x="157.7" y="112.8">74HC595N</text>
<text x="163.7" y="109.3">U2</text>
<text x="179.1" y="109.5">VCC</text>
<text x="181" y="113.1">QA</text>
<text x="187.1" y="111.3">15</text>
<text x="221.6" y="111.3">15</text>
<text x="227.1" y="113.1">QA</text>
<text x="227.1" y="109.5">VCC</text>
<text x="239.4" y="112.8">74HC595N</text>
<text x="245" y="109.3">U7</text>
<text x="262.1" y="113.1">QC</text>
<text x="262.1" y="109.5">QB</text>
<text x="268.3" y="111.3">2</text>
<text x="291.6" y="110.9">R41</text>
<text x="305.7" y="110.9">R42</text>
<text x="319.8" y="110.9">R43</text>
<text x="333.9" y="110.9">R44</text>
<text x="348" y="110.9">R45</text>
<text x="362.1" y="110.9">R46</text>
<text x="376.2" y="110.9">R47</text>
<text x="390.3" y="110.9">R48</text>
<text x="405.9" y="111.3">B</text>
<text x="16.6" y="114.1">220</text>
<text x="30.7" y="114.1">220</text>
<text x="44.8" y="114.1">220</text>
<text x="58.9" y="114.1">220</text>
<text x="73" y="114.1">220</text>
<text x="87.1" y="114.1">220</text>
<text x="101.2" y="114.1">220</text>
<text x="115.4" y="114.1">220</text>
<text x="142.4" y="114.8">3</text>
<text x="142.4" y="118.4">4</text>
<text x="145.9" y="116.6">QD</text>
<text x="183.5" y="116.6">A</text>
<text x="187.1" y="118.4">13</text>
<text x="187.1" y="114.8">14</text>
<text x="221.6" y="118.4">13</text>
<text x="221.6" y="114.8">14</text>
<text x="227.1" y="116.6">A</text>
<text x="261.9" y="116.6">QD</text>
<text x="268.3" y="114.8">3</text>
<text x="268.3" y="118.4">4</text>
<text x="288.9" y="114.1">220</text>
<text x="303" y="114.1">220</text>
<text x="317.1" y="114.1">220</text>
<text x="331.3" y="114.1">220</text>
<text x="345.4" y="114.1">220</text>
<text x="359.5" y="114.1">220</text>
<text x="373.6" y="114.1">220</text>
<text x="387.7" y="114.1">220</text>
<text x="142.4" y="121.9">5</text>
<text x="142.4" y="125.4">6</text>
<text x="145.9" y="120.1">QE</text>
<text x="145.9" y="123.6">QF</text>
<text x="160.2" y="120.1">OUTPUTENABLE</text>
<text x="164.3" y="123.6">LATCHCLOCK</text>
<text x="187.1" y="125.4">11</text>
<text x="187.1" y="121.9">12</text>
<text x="221.6" y="125.4">11</text>
<text x="221.6" y="121.9">12</text>
<text x="227.1" y="123.6">LATCHCLOCK</text>
<text x="227.1" y="120.1">OUTPUTENABLE</text>
<text x="262.3" y="120.1">QE</text>
<text x="262.5" y="123.6">QF</text>
<text x="268.3" y="121.9">5</text>
<text x="268.3" y="125.4">6</text>
<text x="17.1" y="128.7">LED9</text>
<text x="30.3" y="128.7">LED10</text>
<text x="44.5" y="128.7">LED11</text>
<text x="58.5" y="128.7">LED12</text>
<text x="72.6" y="128.7">LED13</text>
<text x="86.7" y="128.7">LED14</text>
<text x="100.8" y="128.6">LED15</text>
<text x="114.9" y="128.6">LED16</text>
<text x="142.4" y="128.9">7</text>
<text x="145.9" y="127.2">QG</text>
<text x="145.9" y="130.7">QH</text>
<text x="165.1" y="127.2">SHIFTCLOCK</text>
<text x="175.3" y="130.7">RESET</text>
<text x="187.1" y="128.9">10</text>
<text x="221.6" y="128.9">10</text>
<text x="227.1" y="130.7">RESET</text>
<text x="227.1" y="127.2">SHIFTCLOCK</text>
<text x="261.8" y="127.2">QG</text>
<text x="261.9" y="130.7">QH</text>
<text x="268.3" y="128.9">7</text>
<text x="288.1" y="128.6">LED41</text>
<text x="302.2" y="128.6">LED42</text>
<text x="316.4" y="128.6">LED43</text>
<text x="330.5" y="128.6">LED44</text>
<text x="344.6" y="128.7">LED45</text>
<text x="358.7" y="128.7">LED46</text>
<text x="372.8" y="128.7">LED47</text>
<text x="386.9" y="128.6">LED48</text>
<text x="142.4" y="132.5">8</text>
<text x="145.9" y="134.2">GND</text>
<text x="178.6" y="134.2">SQH</text>
<text x="187.1" y="132.5">9</text>
<text x="223.6" y="132.5">9</text>
<text x="227.1" y="134.2">SQH</text>
<text x="259.5" y="134.2">GND</text>
<text x="268.3" y="132.5">8</text>
<text x="16.6" y="153.3">R17</text>
<text x="30.7" y="153.3">R18</text>
<text x="44.8" y="153.3">R19</text>
<text x="58.9" y="153.3">R20</text>
<text x="73" y="153.3">R21</text>
<text x="87.1" y="153.3">R22</text>
<text x="101.2" y="153.3">R23</text>
<text x="115.4" y="153.3">R24</text>
<text x="142.4" y="150.1">1</text>
<text x="142.4" y="153.6">2</text>
<text x="145.9" y="151.9">QB</text>
<text x="145.9" y="155.4">QC</text>
<text x="157.7" y="155.1">74HC595N</text>
<text x="163.7" y="151.6">U3</text>
<text x="179.1" y="151.9">VCC</text>
<text x="181" y="155.4">QA</text>
<text x="187.1" y="153.6">15</text>
<text x="187.1" y="150.1">16</text>
<text x="221.6" y="153.6">15</text>
<text x="221.6" y="150.1">16</text>
<text x="227.1" y="155.4">QA</text>
<text x="227.1" y="151.9">VCC</text>
<text x="239.4" y="155.1">74HC595N</text>
<text x="245" y="151.6">U6</text>
<text x="262.1" y="155.4">QC</text>
<text x="262.1" y="151.9">QB</text>
<text x="268.3" y="150.1">1</text>
<text x="268.3" y="153.6">2</text>
<text x="291.6" y="153.3">R49</text>
<text x="305.7" y="153.3">R50</text>
<text x="319.8" y="153.3">R51</text>
<text x="333.9" y="153.3">R52</text>
<text x="348" y="153.3">R53</text>
<text x="362.1" y="153.3">R54</text>
<text x="376.2" y="153.3">R55</text>
<text x="390.3" y="153.3">R56</text>
<text x="16.6" y="156.5">220</text>
<text x="30.7" y="156.5">220</text>
<text x="44.8" y="156.5">220</text>
<text x="58.9" y="156.5">220</text>
<text x="73" y="156.5">220</text>
<text x="87.1" y="156.5">220</text>
<text x="101.2" y="156.5">220</text>
<text x="115.4" y="156.5">220</text>
<text x="142.4" y="157.2">3</text>
<text x="142.4" y="160.7">4</text>
<text x="145.9" y="158.9">QD</text>
<text x="183.5" y="158.9">A</text>
<text x="187.1" y="160.7">13</text>
<text x="187.1" y="157.2">14</text>
<text x="221.6" y="160.7">13</text>
<text x="221.6" y="157.2">14</text>
<text x="227.1" y="158.9">A</text>
<text x="261.9" y="158.9">QD</text>
<text x="268.3" y="157.2">3</text>
<text x="268.3" y="160.7">4</text>
<text x="288.9" y="156.5">220</text>
<text x="303" y="156.5">220</text>
<text x="317.1" y="156.5">220</text>
<text x="331.3" y="156.5">220</text>
<text x="345.4" y="156.5">220</text>
<text x="359.5" y="156.5">220</text>
<text x="373.6" y="156.5">220</text>
<text x="387.7" y="156.5">220</text>
<text x="142.4" y="164.2">5</text>
<text x="142.4" y="167.7">6</text>
<text x="145.9" y="162.5">QE</text>
<text x="145.9" y="166">QF</text>
<text x="160.2" y="162.5">OUTPUTENABLE</text>
<text x="164.3" y="166">LATCHCLOCK</text>
<text x="187.1" y="167.7">11</text>
<text x="187.1" y="164.2">12</text>
<text x="221.6" y="167.7">11</text>
<text x="221.6" y="164.2">12</text>
<text x="227.1" y="166">LATCHCLOCK</text>
<text x="227.1" y="162.5">OUTPUTENABLE</text>
<text x="262.3" y="162.5">QE</text>
<text x="262.5" y="166">QF</text>
<text x="268.3" y="164.2">5</text>
<text x="268.3" y="167.7">6</text>
<text x="16.1" y="171">LED17</text>
<text x="30.2" y="171">LED18</text>
<text x="44.4" y="171">LED19</text>
<text x="58.5" y="171">LED20</text>
<text x="72.6" y="171">LED21</text>
<text x="86.7" y="171">LED22</text>
<text x="100.8" y="171">LED23</text>
<text x="114.9" y="171">LED24</text>
<text x="142.4" y="171.3">7</text>
<text x="145.9" y="169.5">QG</text>
<text x="145.9" y="173">QH</text>
<text x="165.1" y="169.5">SHIFTCLOCK</text>
<text x="175.3" y="173">RESET</text>
<text x="187.1" y="171.3">10</text>
<text x="221.6" y="171.3">10</text>
<text x="227.1" y="173">RESET</text>
<text x="227.1" y="169.5">SHIFTCLOCK</text>
<text x="261.8" y="169.5">QG</text>
<text x="261.9" y="173">QH</text>
<text x="268.3" y="171.3">7</text>
<text x="288.1" y="171">LED49</text>
<text x="302.2" y="171">LED50</text>
<text x="316.4" y="171">LED51</text>
<text x="330.5" y="171">LED52</text>
<text x="344.6" y="171">LED53</text>
<text x="358.7" y="171">LED54</text>
<text x="372.8" y="171">LED55</text>
<text x="386.9" y="171">LED56</text>
<text x="142.4" y="174.8">8</text>
<text x="145.9" y="176.6">GND</text>
<text x="178.6" y="176.6">SQH</text>
<text x="187.1" y="174.8">9</text>
<text x="223.6" y="174.8">9</text>
<text x="227.1" y="176.6">SQH</text>
<text x="259.5" y="176.6">GND</text>
<text x="268.3" y="174.8">8</text>
<text x="4.1" y="180.4">C</text>
<text x="405.9" y="180.4">C</text>
<text x="16.6" y="195.6">R25</text>
<text x="30.7" y="195.6">R26</text>
<text x="44.8" y="195.6">R27</text>
<text x="58.9" y="195.6">R28</text>
<text x="73" y="195.6">R29</text>
<text x="87.1" y="195.6">R30</text>
<text x="101.2" y="195.6">R31</text>
<text x="115.4" y="195.6">R32</text>
<text x="142.4" y="192.4">1</text>
<text x="142.4" y="196">2</text>
<text x="145.9" y="194.2">QB</text>
<text x="145.9" y="197.7">QC</text>
<text x="157.7" y="197.5">74HC595N</text>
<text x="163.7" y="194">U4</text>
<text x="179.1" y="194.2">VCC</text>
<text x="181" y="197.7">QA</text>
<text x="187.1" y="196">15</text>
<text x="187.1" y="192.4">16</text>
<text x="221.6" y="196">15</text>
<text x="221.6" y="192.4">16</text>
<text x="227.1" y="197.7">QA</text>
<text x="227.1" y="194.2">VCC</text>
<text x="239.4" y="197.5">74HC595N</text>
<text x="245" y="194">U5</text>
<text x="262.1" y="197.7">QC</text>
<text x="262.1" y="194.2">QB</text>
<text x="268.3" y="192.4">1</text>
<text x="268.3" y="196">2</text>
<text x="291.6" y="195.6">R57</text>
<text x="305.7" y="195.6">R58</text>
<text x="319.8" y="195.6">R59</text>
<text x="334.1" y="195.7">R60</text>
<text x="348" y="195.6">R61</text>
<text x="362.1" y="195.6">R62</text>
<text x="376.2" y="195.6">R63</text>
<text x="388.8" y="195.7">R64</text>
<text x="16.6" y="198.8">220</text>
<text x="30.7" y="198.8">220</text>
<text x="44.8" y="198.8">220</text>
<text x="58.9" y="198.8">220</text>
<text x="73" y="198.8">220</text>
<text x="87.1" y="198.8">220</text>
<text x="101.2" y="198.8">220</text>
<text x="115.4" y="198.8">220</text>
<text x="142.4" y="199.5">3</text>
<text x="142.4" y="203">4</text>
<text x="145.9" y="201.3">QD</text>
<text x="183.5" y="201.3">A</text>
<text x="187.1" y="203">13</text>
<text x="187.1" y="199.5">14</text>
<text x="221.6" y="203">13</text>
<text x="221.6" y="199.5">14</text>
<text x="227.1" y="201.3">A</text>
<text x="261.9" y="201.3">QD</text>
<text x="268.3" y="199.5">3</text>
<text x="268.3" y="203">4</text>
<text x="288.9" y="198.8">220</text>
<text x="303" y="198.8">220</text>
<text x="317.1" y="198.8">220</text>
<text x="331.3" y="198.8">220</text>
<text x="345.4" y="198.8">220</text>
<text x="359.5" y="198.8">220</text>
<text x="373.6" y="198.8">220</text>
<text x="387.7" y="198.8">220</text>
<text x="142.4" y="206.6">5</text>
<text x="145.9" y="204.8">QE</text>
<text x="145.9" y="208.3">QF</text>
<text x="160.2" y="204.8">OUTPUTENABLE</text>
<text x="164.3" y="208.3">LATCHCLOCK</text>
<text x="187.1" y="206.6">12</text>
<text x="221.6" y="206.6">12</text>
<text x="227.1" y="208.3">LATCHCLOCK</text>
<text x="227.1" y="204.8">OUTPUTENABLE</text>
<text x="262.3" y="204.8">QE</text>
<text x="262.5" y="208.3">QF</text>
<text x="268.3" y="206.6">5</text>
<text x="16.1" y="213.3">LED25</text>
<text x="30.3" y="213.4">LED26</text>
<text x="44.4" y="213.4">LED27</text>
<text x="58.5" y="213.4">LED28</text>
<text x="72.6" y="213.4">LED29</text>
<text x="86.7" y="213.4">LED30</text>
<text x="100.8" y="213.4">LED31</text>
<text x="114.9" y="213.4">LED32</text>
<text x="142.4" y="210.1">6</text>
<text x="142.4" y="213.6">7</text>
<text x="145.9" y="211.8">QG</text>
<text x="145.9" y="215.4">QH</text>
<text x="165.1" y="211.8">SHIFTCLOCK</text>
<text x="175.3" y="215.4">RESET</text>
<text x="187.1" y="213.6">10</text>
<text x="187.1" y="210.1">11</text>
<text x="221.6" y="213.6">10</text>
<text x="221.6" y="210.1">11</text>
<text x="227.1" y="215.4">RESET</text>
<text x="227.1" y="211.8">SHIFTCLOCK</text>
<text x="261.8" y="211.8">QG</text>
<text x="261.9" y="215.4">QH</text>
<text x="268.3" y="210.1">6</text>
<text x="268.3" y="213.6">7</text>
<text x="288.1" y="213.3">LED57</text>
<text x="302.2" y="213.3">LED58</text>
<text x="316.4" y="213.3">LED59</text>
<text x="330.5" y="213.3">LED60</text>
<text x="344.6" y="213.3">LED61</text>
<text x="358.7" y="213.3">LED62</text>
<text x="372.8" y="213.3">LED63</text>
<text x="386.9" y="213.3">LED64</text>
<text x="142.4" y="217.1">8</text>
<text x="145.9" y="218.9">GND</text>
<text x="178.6" y="218.9">SQH</text>
<text x="187.1" y="217.1">9</text>
<text x="223.6" y="217.1">9</text>
<text x="227.1" y="218.9">SQH</text>
<text x="259.5" y="218.9">GND</text>
<text x="268.3" y="217.1">8</text>
<text x="4.1" y="249.6">D</text>
<text x="405.9" y="249.6">D</text>
<text x="41.6" y="287.9">1</text>
<text x="110.8" y="287.9">2</text>
<text x="179.9" y="287.9">3</text>
<text x="249.1" y="287.9">4</text>
<text x="318.2" y="287.9">5</text>
</g>
</svg>
